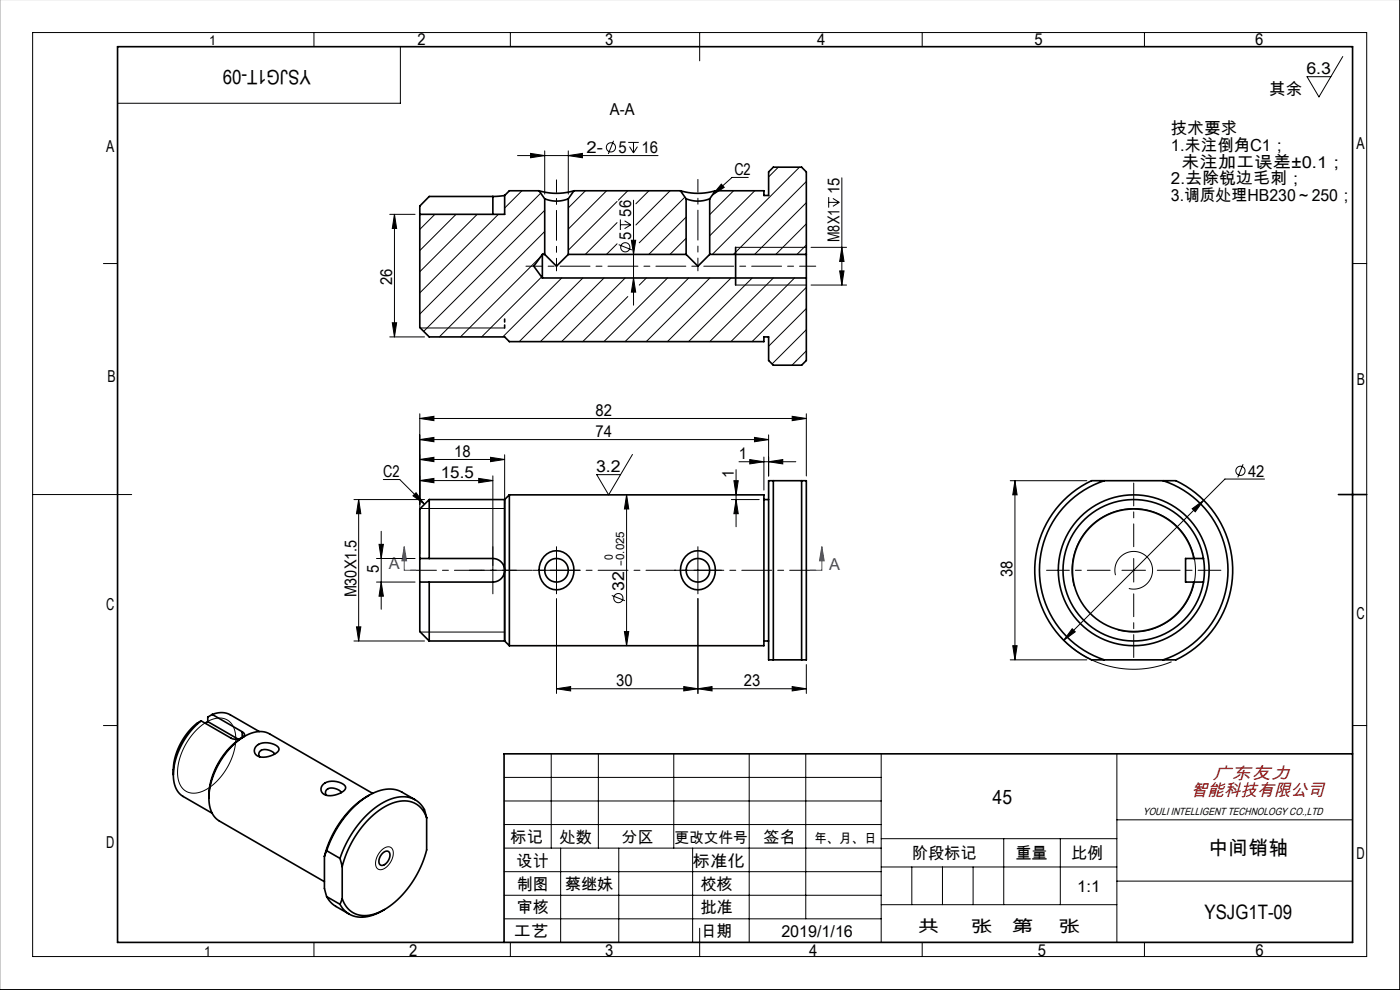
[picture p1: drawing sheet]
<svg xmlns="http://www.w3.org/2000/svg" width="297mm" height="210mm" viewBox="0 0 297 210" stroke-linecap="round" stroke-linejoin="round" font-family="sans-serif">
<g fill="none" stroke="#000" stroke-width=".21">
<path d="M296.9 -.1v210h-297M6.9 6.9h283v196h-283zM66.6 6.9v3M84.9 9.9v12h-60M108.3 6.9v3M148.4 6.9v6M195.6 6.9v3M242.8 6.9v3M284.9 12l-5.1 8.6-2.5-4.3h5M109.8 33h29.8M112.6 32.5l3 .5-3 .5zM115.6 32v9.2"/>
<path d="M120.6 33l3-.5v1zM120.6 32v9.2M130.2 29.9l-1.2 2.8M133.3 30.2h2.2M133.6 31.1l.8 1.3M134.4 30.2v2.2M135.2 31.1l-.8 1.3M153 39.1l.6 .6-2.5 1.7zM158.7 37.6h-3.4l-4.2 3.8M178.6 37.7v22.8M21.9 55.9h3M82.7 45.5h5.4"/>
<path d="M83.7 45.5l.4 3h-.9zM83.7 45.5v26M131.3 51.9l2.7 1.1M131.6 46.6v2.2M131.6 47.7h2.2M132.5 46.8l1.3 .9M133.8 47.7l-1.3 .8M133.9 51h1l-.5 3zM134.4 59l.5 3h-1zM134.4 42.5v22.2M156.1 52.5h15M172.1 52.5h7.5"/>
<path d="M175.8 41.8v2.2M175.8 42.9h2.2M176.7 42.1l1.3 .8M178 42.9l-1.3 .9M178.1 57.5h1l-.5 3zM178.6 52.5l.5 3h-1zM286.9 55.9h3M82.7 71.5h7.4M83.2 68.5h.9l-.4 3zM89.2 69.6h17.9M156.1 60.5h15M172.1 60.5h7.5"/>
<path d="M89.1 97.5l3-.5v.9zM89.1 88.8l3-.5v.9zM89.1 93.2l3-.4v.9zM89.1 87.8v29.7M89.1 97.5h18M89.1 88.8h82M89.1 93.2h74M104.1 97l3 .5-3 .4zM107.1 96.5v10.4M134.2 96.4l-5.1 8.6-2.5-4.3h5M156.2 99.6v12.1M156.8 97.9h12"/>
<path d="M159.1 97.5l3 .4-3 .5zM160.1 92.8l3 .4-3 .5zM162.1 96.9v7.1M163.1 97.9l3-.4v.9zM163.1 92.2v8.8M168.1 88.3l3 .5-3 .4zM171.1 87.8v13.2M263.7 98.5l-1.1 2.8M6.9 104.9h21M75.1 106h15M76.1 106l.4 3h-.9zM76.1 106v30"/>
<path d="M79.9 118.5h8.2M80.4 115.5h.9l-.4 3zM80.9 112.7v16.5M81.3 101.7h3.5l5.3 5.3M87.6 105.2l.7-.7 1.8 2.5zM89.1 101.9l3-.4v.9zM89.1 101.9h15.5M89.2 107.9h17.9M101.6 101.5l3 .4-3 .5zM104.6 100.9v22.6M118.1 118.5v5M132.9 105l.5 3h-.9z"/>
<path d="M132.9 105v32M148.1 118.5v5M155.2 106h5.9M155.7 102h.9l-.4 3zM156.2 106l.4 3h-.9zM214.3 102h16.3M215.3 102v38M215.3 102l.5 3h-1zM240.5 118.5v5M252.9 107.9l2.5-1.8-1.8 2.5zM268.3 101.6h-8.4l-34.2 34.2M75.1 136h15"/>
<path d="M75.6 133h.9l-.4 3zM79.9 123.5h8.2M80.9 123.5l.4 3h-.9zM89.2 134.1h17.9M102.1 121h5M115.6 121h5M118.1 127v20.1M129.8 126.3l2.8 1.1M132.5 134h.9l-.5 3zM145.6 121h5M148.1 127v20.1M214.3 140h16.3"/>
<path d="M214.8 137h1l-.5 3zM225 135.1a21 21 0 0 0 23.5 5.3M227.5 133.4l.6 .6-2.4 1.8zM227.9 124.4a13.1 13.1 0 0 1 11.5-16.5 13.1 13.1 0 0 1 14.2 14.2 13.1 13.1 0 0 1-16.5 11.5M236.6 122a4 4 0 0 1 3.6-5 4 4 0 0 1 4.3 4.3 4 4 0 0 1-5 3.5M238 121h5M21.9 153.9h3M41.8 154.7a6.3 6.3 0 0 1 5.9-2.2 4.3 4.3 0 0 1 2.3 4.6 13.3 13.3 0 0 1-7.2 10.8 3.5 3.5 0 0 1-5.1-3.3 13.4 13.4 0 0 1 4.1-9.9zM116.9 159.9v20M118.1 146.1l3-.5v1zM118.1 146.1h53M126.9 159.9v20"/>
<path d="M142.9 159.9v20M145.1 145.6l3 .5-3 .5zM148.1 146.1l3-.5v1zM158.9 159.9v40M168.1 145.6l3 .5-3 .5zM170.9 159.9v35M171.1 141v6.1M186.9 159.9v40M236.9 159.9v40M286.9 153.9h3M286.9 159.9v40h-180M106.9 179.9h80"/>
<path d="M106.9 169.9h80M106.9 164.9h80M106.9 174.9h80M118.9 179.9v20M131.3 179.9v20M146.9 179.9v20M186.9 177.9h50M212.9 177.9v14M224.9 177.9v14M236.9 173.9h50M66.6 199.9v3M80.9 180.4a1.43 1.43 0 0 1 2.4-.3 3.5 3.5 0 0 1-2.7 4.4 1.48 1.48 0 0 1-.8-2.2l.4-1z"/>
<path d="M106.9 189.9h80M106.9 194.9h80M106.9 184.9h80M108.3 199.9v3M148.4 196.9v6M186.9 191.9h50M186.9 183.9h50M193.4 183.9v8M195.6 199.9v3M199.9 183.9v8M206.4 183.9v8M236.9 186.9h50"/>
<path d="M242.8 199.9v3"/>
<circle cx="129.6" cy="31.3" r=".98"/>
<circle cx="132.7" cy="52.5" r=".98"/>
<circle cx="263.2" cy="99.9" r=".98"/>
<circle cx="131.2" cy="126.9" r=".98"/>
</g>
<path d="M85.8 116l.5 3h-1zM85.8 116v5h2.5M174.3 116l.5 3h-1zM174.3 116v5h-2.5" fill="none" stroke="#00f" stroke-width=".21"/>
<path d="M173.1 121h-86" fill="none" stroke="#000" stroke-width=".21" stroke-dasharray="6.3 1.3 1.3 1.3" stroke-dashoffset=".8"/>
<path d="M118.1 38.2v19.3" fill="none" stroke="#000" stroke-width=".21" stroke-dasharray="6.3 1.3 1.3 1.3" stroke-dashoffset="3.7"/>
<path d="M148.1 38.1v19.4" fill="none" stroke="#000" stroke-width=".21" stroke-dasharray="6.3 1.3 1.3 1.3" stroke-dashoffset="3.6"/>
<path d="M173.1 56.5h-61.5" fill="none" stroke="#000" stroke-width=".21" stroke-dasharray="6.3 1.3 1.3 1.3" stroke-dashoffset="2.9"/>
<path d="M24.9 9.9h262v190h-262zM156.1 52.5v8M107.1 106v30M283.9 104.9h6M286.9 159.9h-180v40" fill="none" stroke="#000" stroke-width=".35"/>
<path d="M104.6 118.5v-2.5M118.1 118.5v-2.5M148.1 118.5v-2.5M102.1 121h-2.5M104.6 123.5v2.5M107.1 121h2.5M115.6 121h-2.5M118.1 123.5v2.5M120.6 121h2.5M145.6 121h-2.5M148.1 123.5v2.5M150.6 121h2.5" fill="none" stroke="#000" stroke-width=".21" stroke-dasharray="6.3 1.3 1.3 1.3"/>
<path d="M240.5 116v-13.5M235.5 121h-13.5M240.5 126v13.5M245.5 121h13.5" fill="none" stroke="#000" stroke-width=".21" stroke-dasharray="6.3 1.3 1.3 1.3" stroke-dashoffset="1.5"/>
<path d="M107.1 69.6v-1.9" fill="none" stroke="#000" stroke-width=".35" stroke-dasharray="4.1 .6" stroke-dashoffset="3.4"/>
<path d="M174.3 116l.5 3h-1zM85.8 116l.5 3h-1z" fill="#00f"/>
<g fill="#000">
<path d="M153 39.1l.6 .6-2.5 1.7z"/>
<path d="M133.9 51h1l-.5 3zM134.4 59l.5 3h-1z"/>
<path d="M178.1 57.5h1l-.5 3zM178.6 52.5l.5 3h-1z"/>
<path d="M89.1 97.5l3-.5v.9zM104.1 97l3 .5-3 .4zM118.1 146.1l3-.5v1zM145.1 145.6l3 .5-3 .5zM87.6 105.2l.7-.7 1.8 2.5zM112.6 32.5l3 .5-3 .5zM120.6 33l3-.5v1zM227.5 133.4l-1.8 2.4 2.4-1.8zM252.9 107.9l.7 .7 1.8-2.5z"/>
<path d="M89.1 88.8l3-.5v.9zM168.1 88.3l3 .5-3 .4zM89.1 93.2l3-.4v.9zM160.1 92.8l3 .4-3 .5zM159.1 97.5l3 .4-3 .5zM163.1 97.9l3-.4v.9zM148.1 146.1l3-.5v1zM168.1 145.6l3 .5-3 .5z"/>
<path d="M76.1 106l.4 3h-.9zM75.6 133h.9l-.4 3zM155.7 102h.9l-.4 3zM156.2 106l.4 3h-.9zM132.9 105l.5 3h-.9zM132.5 134h.9l-.5 3zM83.7 45.5l.4 3h-.9zM83.2 68.5h.9l-.4 3z"/>
<path d="M80.4 115.5h.9l-.4 3zM80.9 123.5l.4 3h-.9z"/>
<path d="M89.1 101.9l3-.4v.9zM101.6 101.5l3 .4-3 .5z"/>
<path d="M215.3 102l.5 3h-1zM214.8 137h1l-.5 3z"/>
</g>
<g fill="none" stroke="#000" stroke-width=".35">
<path d="M104.6 41.7h-13.5l-2 2v25.8l2 2h16l1 1h54v-1h1v5l1 1h6l1-1v-17.5M104.6 41.7v3.8M107.1 41.5l-2.5 .2M107.1 41.5v4h-18M114.4 40.5a12.8 12.8 0 0 0 7.4 0M114.4 40.5h-6.3l-1 1M114.4 40.5l1.2 1.7M115.1 54v5M115.1 54h.5M115.1 54l-1.9 2.5 1.9 2.5M115.1 59h56M115.6 42.2a6.6 6.6 0 0 0 5 0"/>
<path d="M115.6 54l2.5 2.5 2.5-2.5M115.6 42.2v11.8M120.6 54h25M120.6 42.2v11.8M121.8 40.5l-1.2 1.7M121.8 40.5h22.6M144.4 40.5a12.8 12.8 0 0 0 7.4 0M144.4 40.5l1.2 1.7M145.6 42.2a6.6 6.6 0 0 0 5 0M145.6 54l2.5 2.5 2.5-2.5M145.6 42.2v11.8M150.6 54h20.5"/>
<path d="M150.6 42.2v11.8M151.8 40.5l-1.2 1.7M151.8 40.5h10.3v1h1v-5l1-1h6l1 1v17.5M171.1 54v5M89.1 118.5h2M89.1 118.5v5M91.1 118.5h13.5a2.5 2.5 0 0 1 2.5 2.5M91.1 106v12.5M91.1 106l-2 2v10.5M91.1 106h16M107.1 106v15M108.1 105h54v32h-54"/>
<path d="M108.1 105v32M108.1 105l-1 1M115.4 118a3.6 3.6 0 0 1 3.9-1 3.6 3.6 0 0 1 2.4 3.2 3.9 3.9 0 0 1-5.1 4.6 4.4 4.4 0 0 1-1.2-6.8zM145.4 118a3.6 3.6 0 0 1 3.9-1 3.6 3.6 0 0 1 2.4 3.2 3.9 3.9 0 0 1-5.1 4.6 4.4 4.4 0 0 1-1.2-6.8zM162.1 106h1M164.1 102v38M164.1 102h-1v38h1M164.1 102h6M170.1 102v38M170.1 102h1v38h-1M234.3 102h-2.7a21 21 0 0 0-12.1 19 21 21 0 0 0 12.1 19h2.7M234.3 102a20 20 0 0 0-13.8 19 20 20 0 0 0 13.8 19"/>
<path d="M234.3 102h12.5M246.8 102a20 20 0 0 1 13.7 19 20 20 0 0 1-13.7 19M246.8 102h2.7a21 21 0 0 1 12 19 21 21 0 0 1-12 19h-2.7M253.3 118.5h2M253.3 118.5a13 13 0 0 0-20-8.3 13 13 0 0 0 0 21.6 13 13 0 0 0 20-8.3M253.3 118.5h-1.8v5h1.8M255.3 118.5a15 15 0 0 0-23-10.1 15 15 0 0 0 0 25.1 15 15 0 0 0 23-10M255.3 118.5a15 15 0 0 1 0 5M89.1 123.5v10.5l2 2M89.1 123.5h2M91.1 123.5v12.5M91.1 136h16"/>
<path d="M107.1 121v15M107.1 121a2.5 2.5 0 0 1-2.5 2.5h-13.5M107.1 136l1 1M162.1 136h1M164.1 140h6M234.3 140h12.5M253.3 123.5h2M42.7 152.9a15.3 15.3 0 0 0-5.8 12.6 4.4 4.4 0 0 0 1.9 3.4l6.2 3.6M42.7 152.9l6.3 3.7a2.62 2.62 0 0 0 2.4-.1M42.7 152.9a13.2 13.2 0 0 0-5.9 11.5M44.1 153.1l6.4 3.7M44.1 153.1l-.6 .3"/>
<path d="M45 151.6a4.3 4.3 0 0 1 3.8 0l6.2 3.6M45 151.6l-.9 .5v1M45 151.6l6.4 3.6M51.4 156.5a15.5 15.5 0 0 0-7.1 12.8M51.4 155.2a.64 .64 0 0 1 .5 .6 .64 .64 0 0 1-.5 .7M51.4 155.2v1.3M51.9 156.2l-.5 .3M54.5 158.2a3.6 3.6 0 0 1 4.7 .5 1.51 1.51 0 0 1-1.3 1.4 3.5 3.5 0 0 1-3.6 0 1.31 1.31 0 0 1 .2-1.9zM58.2 160a2.28 2.28 0 0 0-3.1-.6l-.2 .6 .2 .5M68.6 166.3a3.6 3.6 0 0 1 4.7 .6 1.51 1.51 0 0 1-1.3 1.4 3.5 3.5 0 0 1-3.5 0 1.31 1.31 0 0 1 .1-2zM72.4 168.1a2.3 2.3 0 0 0-3.2-.5l-.2 .5 .2 .6M78.3 168.7a20.9 20.9 0 0 0-9.5 12.9"/>
<path d="M79.1 168.3l-21.9-12.6a5.9 5.9 0 0 0-6.3 1.1 16.4 16.4 0 0 0-6.5 13.6 4.8 4.8 0 0 0 2.1 3.7l22.3 12.9M88.1 169.7l-2.8-1.7a6.8 6.8 0 0 0-6.8 .6 21.7 21.7 0 0 0-9.2 11.8M90.5 173.5a5.2 5.2 0 0 0-7.4-4.1 19.6 19.6 0 0 0-10.4 11.2l-.6 1.5M90.5 173.5a5.1 5.1 0 0 0-7.3-3.1 19.2 19.2 0 0 0-9.9 11.3l-.7 2.1M90.5 173.5v6.8a20.4 20.4 0 0 1-10.1 13.2 5.5 5.5 0 0 1-6.9-1.1l-.9-1.8M68.8 181.6v6.8l.5 1.8M69.3 180.4l-.5 1.2M69.3 190.2l.5 .8 1.1 1 3.2 1.9M69.3 180.4l2.8 1.7M69.3 190.2l2.8 1.6M72.1 182.1l.5 1.7M72.1 191.8a5.3 5.3 0 0 0 7 2.3l2.5-1.2"/>
<path d="M72.6 190.6l-.5 1.2M72.6 183.8v6.8M81.2 181a.85 .85 0 0 1 1.1-.4 .85 .85 0 0 1 .4 1.1 2.01 2.01 0 0 1-1.9 1.8 1.57 1.57 0 0 1 .2-2.3z"/>
<circle cx="118.1" cy="121" r="2.5"/>
<circle cx="148.1" cy="121" r="2.5"/>
<circle cx="240.5" cy="121" r="16"/>
</g>
<g fill="none" stroke="#000" stroke-width=".21">
<path d="M165.1 35.5l-2 2M169.6 35.5l-18.5 18.5M171.1 38.5l-15.5 15.5M92.3 45.5l-3.2 3.2M96.7 45.5l-7.6 7.7M101.2 45.5l-12.1 12.1M105.7 45.5l-16.6 16.6M110.7 40.5l-3.6 3.6M114.7 41l-25.6 25.6M114.7 54.4l-17 17.1M114.9 58.7l-12.7 12.8M115.6 53.6l-.4 .4"/>
<path d="M115.6 44.6l-25.7 25.7M115.6 49.1l-22.4 22.4M119.2 59l-12.5 12.5M123.7 59l-13.5 13.5M124.2 40.5l-3.6 3.6M128.1 59l-13.5 13.5M128.7 40.5l-8.1 8.1M130.9 42.7l-10.3 10.4M130.9 47.2l-6.7 6.8M130.9 51.7l-2.2 2.3M132.6 59l-13.5 13.5M133.2 40.5l-2 2"/>
<path d="M137.1 59l-1.5 1.5M137.7 40.5l-2.8 2.7M141.6 59l-13.5 13.5M142.2 40.5l-7.3 7.2M145.3 41.8l-9.7 9.7M145.6 46l-8 8M145.6 50.5l-3.5 3.5M146.1 59l-13.5 13.5M150.6 59l-13.5 13.5M155.1 59l-13.5 13.5M155.6 40.5l-5 5M159.6 59l-13.5 13.5"/>
<path d="M160.1 40.5l-9.5 9.5M164.1 59l-13.5 13.5M168.6 59l-13.5 13.5M171.1 43l-11 11M171.1 47.5l-6.5 6.5M171.1 52l-2 2M133.2 62.9l-9.6 9.6M171.1 61l-11.6 11.5M171.1 65.4l-8 8M171.1 69.9l-7.3 7.3M171.1 74.4l-3.1 3.1"/>
</g>
<g font-size="4.2">
<text x="65.9" y="14.8" transform="rotate(-180 65.9 14.8)">YSJG1T-09</text>
<text x="210.6" y="170.5">45</text>
<text x="256.4" y="181.5">中间销轴</text>
<text x="255.5" y="195">YSJG1T-09</text>
</g>
<g font-size="3.7" fill="#f00">
<text x="257.2" y="165.2">广东友力</text>
<text x="252.6" y="168.7">智能科技有限公司</text>
</g>
<g font-size="3.5">
<text x="88.6" y="9.6">2</text>
<text x="128.4" y="9.6">3</text>
<text x="173.3" y="9.6">4</text>
<text x="219.4" y="9.6">5</text>
<text x="266.3" y="9.6">6</text>
<text x="277.1" y="15.8">6.3</text>
<text x="269.3" y="20.1">其余</text>
<text x="129.4" y="24.4">A-A</text>
<text x="248.4" y="28.5">技术要求</text>
<text x="22.5" y="32.2">A</text>
<text x="124.4" y="32.5">2-</text>
<text x="131.2" y="32.5">5</text>
<text x="136.1" y="32.5">16</text>
<text x="248.4" y="32">1.未注倒角C1；</text>
<text x="250.6" y="35.6">未注加工误差±0.1；</text>
<text x="287.8" y="31.6">A</text>
<text x="155.8" y="37.1">C2</text>
<text x="178.1" y="41.2" transform="rotate(-90 178.1 41.2)">15</text>
<text x="248.4" y="39.1">2.去除锐边毛刺；</text>
<text x="133.9" y="46" transform="rotate(-90 133.9 46)">56</text>
<text x="248.4" y="42.6">3.调质处理HB230～250；</text>
<text x="133.9" y="50.8" transform="rotate(-90 133.9 50.8)">5</text>
<text x="178.1" y="51.3" transform="rotate(-90 178.1 51.3)">M8X1</text>
<text x="83.2" y="60.5" transform="rotate(-90 83.2 60.5)">26</text>
<text x="22.8" y="81">B</text>
<text x="287.9" y="81.6">B</text>
<text x="126.3" y="88.3">82</text>
<text x="126.3" y="92.8">74</text>
<text x="81.3" y="101.2">C2</text>
<text x="93.5" y="101.4">15.5</text>
<text x="96.4" y="97">18</text>
<text x="126.5" y="100.2">3.2</text>
<text x="155.7" y="101.4" transform="rotate(-90 155.7 101.4)">1</text>
<text x="156.8" y="97.5">1</text>
<text x="264.8" y="101.1">42</text>
<text x="80.4" y="121.5" transform="rotate(-90 80.4 121.5)">5</text>
<text x="132.4" y="125.3" transform="rotate(-90 132.4 125.3)">32</text>
<text x="214.8" y="122.4" transform="rotate(-90 214.8 122.4)">38</text>
<text x="22.5" y="129.4">C</text>
<text x="75.6" y="126.7" transform="rotate(-90 75.6 126.7)">M30X1.5</text>
<text x="287.8" y="131.4">C</text>
<text x="130.8" y="145.6">30</text>
<text x="157.8" y="145.6">23</text>
<text x="22.5" y="179.9">D</text>
<text x="108.3" y="178.7">标记</text>
<text x="118.7" y="178.7">处数</text>
<text x="131.8" y="178.7">分区</text>
<text x="162" y="178.7">签名</text>
<text x="109.6" y="184">设计</text>
<text x="147" y="184">标准化</text>
<text x="193.5" y="182.2">阶段标记</text>
<text x="215.4" y="182.2">重量</text>
<text x="227.3" y="182.2">比例</text>
<text x="287.8" y="182.2">D</text>
<text x="109.7" y="188.7">制图</text>
<text x="119.8" y="188.7">蔡继妹</text>
<text x="148.6" y="188.7">校核</text>
<text x="228.5" y="189.1">1:1</text>
<text x="109.6" y="193.7">审核</text>
<text x="148.6" y="193.7">批准</text>
<text x="194.7" y="197.7">共</text>
<text x="205.9" y="197.7">张</text>
<text x="214.6" y="197.7">第</text>
<text x="224.6" y="197.7">张</text>
<text x="86.8" y="202.7">2</text>
<text x="108.9" y="198.7">工艺</text>
<text x="128.4" y="202.7">3</text>
<text x="148.7" y="198.7">日期</text>
<text x="165.8" y="198.7">2019/1/16</text>
<text x="171.6" y="202.7">4</text>
<text x="220.2" y="202.7">5</text>
<text x="266.3" y="202.7">6</text>
</g>
<g font-size="3.5" fill="#00f">
<text x="82.5" y="120.8">A</text>
<text x="175.9" y="121">A</text>
</g>
<text font-size="3.2" x="143.1" y="178.7">更改文件号</text>
<g font-size="2.9">
<text x="44.4" y="9.5">1</text>
<text x="43.3" y="202.7">1</text>
</g>
<text font-size="2.8" x="172.8" y="178.7">年、月、日</text>
<g font-size="2.4">
<text x="130" y="118.8" transform="rotate(-90 130 118.8)">0</text>
<text x="132.4" y="120" transform="rotate(-90 132.4 120)">-0.025</text>
</g>
<text font-size="2.2" x="242.5" y="172.9">YOULI INTELLIGENT TECHNOLOGY CO.,LTD</text>
</svg>
